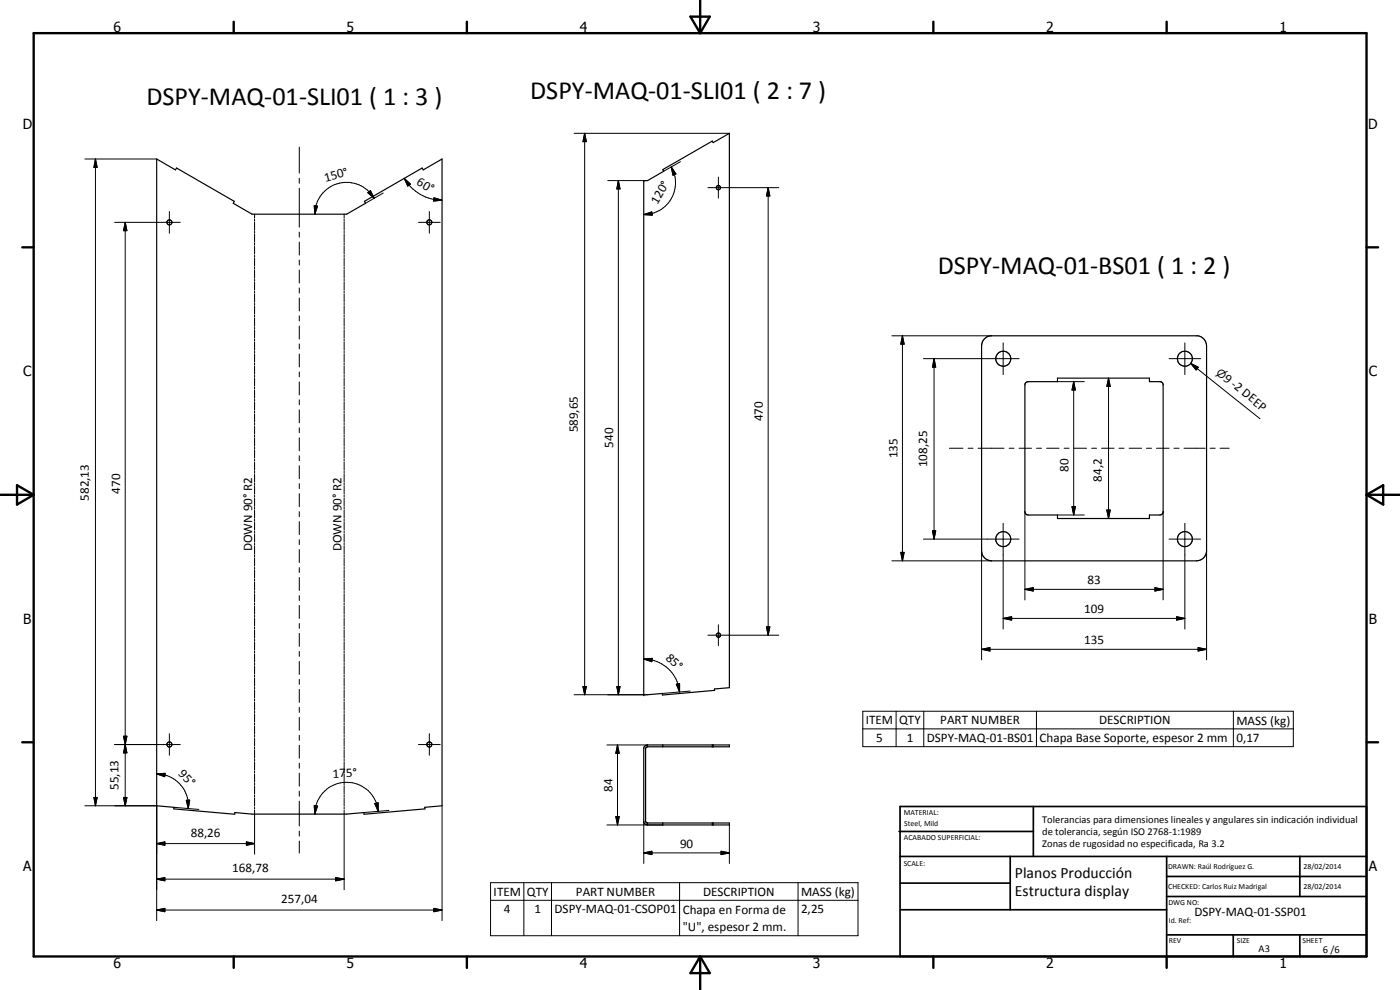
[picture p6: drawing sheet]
<svg xmlns="http://www.w3.org/2000/svg" width="420mm" height="297mm" viewBox="0 0 420 297" stroke-linecap="round" stroke-linejoin="round" font-family="sans-serif">
<g fill="none" stroke="#000" stroke-width=".35">
<path d="M47 47.7l5.7 3.3 .3-.6 17.3 10-.3 .6 5.6 3.3h28.4l5.7-3.3-.3-.6 17.3-10 .3 .6 5.7-3.3v194.1l-5.2 .4v.5l-18.2 1.6-.1-.5-5.2 .5h-28.4l-5.1-.5-.1 .5-18.3-1.6 .1-.5-5.2-.4zM193.2 54.2h1.1l4.9-2.8-.3-.5 14.9-8.6 .2 .5 4.9-2.8v166.3l-4.5 .4v.4l-15.6 1.4v-.4l-5.6 .3zM295.5 101.6l.6-.5 1.1-.3h62.3a3.1 3.1 0 0 1 2.6 3v61.5a3 3 0 0 1-3 3h-61.5a3 3 0 0 1-3-3v-61.5l.2-1.2zM308 114.7l.6-.2h8.8v-1h27.6v1h3.1l.8 .4 .2 .4v38.4l-.2 .4-.8 .4h-3.1v1.1h-27.6v-1.1h-8.8l-.6-.2-.4-.8v-38zM194.3 223.5h24.6v.6h-24.6M194.3 224.1l-.6 .6v21.7l.3 .4 24.9 .1v.6h-24.6M194.3 223.5l-.7 .3-.4 .6v22.2l.4 .7 .7 .2M194.3 223.5v.6M198.9 223.5v.6M213.8 223.5v.6M214 223.5v.6M194.3 246.9v.6"/>
<path d="M198.9 246.9v.6M213.8 246.9v.6M214 246.9v.6"/>
<circle cx="215.6" cy="56.3" r=".64"/>
<circle cx="50.8" cy="66.7" r=".76"/>
<circle cx="128.8" cy="66.7" r=".75"/>
<circle cx="301.1" cy="107.6" r="2.24"/>
<circle cx="355.6" cy="107.7" r="2.25"/>
<circle cx="301.1" cy="161.8" r="2.25"/>
<circle cx="355.6" cy="161.8" r="2.26"/>
<circle cx="215.6" cy="190.6" r=".64"/>
<circle cx="50.8" cy="223.4" r=".76"/>
<circle cx="128.8" cy="223.4" r=".76"/>
</g>
<g fill="#000">
<circle cx="193.2" cy="54.2" r=".18"/>
<circle cx="193.2" cy="208.4" r=".18"/>
</g>
<g fill="none" stroke="#000" stroke-width=".3">
<path d="M25.5 47.7h21.5M28.6 47.7l.6 2.5h-1zM28.6 47.7v194.1M89.8 44.2v7.7M89.8 53.5v1.5M89.8 56.5v11.7M110.4 57.8l.8-.6 1.1 2.3zM112.3 59.5a9.8 9.8 0 0 0-5.3-4.3 9.6 9.6 0 0 0-12.2 6.6l-.3 2.5M115 57.9l-5.3 3.1M121.3 53.5l1.9 1.7-.8 .6zM121.3 53.5a13.3 13.3 0 0 0 11.4 6.6M130.2 59.4l2.5 .7-2.6 .2z"/>
<path d="M172.3 40h46.6M175.5 40l.5 2.5h-1zM175.5 40v168.4M182.4 54.2h10.8M185.6 54.2l.5 2.5h-1zM185.6 54.2v154.2M201.5 50.1l1.3 2.1-.8 .4zM201.5 50.1a9.4 9.4 0 0 1 1 6.7 9.4 9.4 0 0 1-9.3 7.6M204.2 48.5l-5 2.9M212.5 56.3h21.2M215.6 53.1v6.3M230.5 56.3l.5 2.5h-1z"/>
<path d="M230.5 56.3v134.3M34.4 66.7h19.7M37.6 66.7l.5 2.5h-1zM37.6 66.7v175.1M50.8 63.5v6.5M76.4 64.3v1.1M76.4 65.8v.6M76.4 66.7v2.4M76.4 69.4v.6M76.4 70.3v2.4M76.4 72.9v.7M76.4 73.9v2.3"/>
<path d="M76.4 76.6v.6M76.4 77.5v2.4M89.8 69.6v1.6M89.8 72.6v3.9M89.8 78v1.5M94.3 61.7l1 .1-.8 2.5zM103.3 64.3v1.1M103.3 65.8v.6M103.3 66.7v2.4M103.3 69.4v.6M103.3 70.3v2.4M103.3 72.9v.7"/>
<path d="M103.3 73.9v2.3M103.3 76.6v.6M103.3 77.5v2.4M125.6 66.7h6.5M128.9 63.5v6.5M193.2 64.4l2.4-.8 .1 1zM76.4 80.2v.6M76.4 81.1v2.4M76.4 83.8v.6M76.4 84.7v2.3M76.4 87.4v.6M76.4 88.3v2.4"/>
<path d="M76.4 91v.6M76.4 91.9v2.4M76.4 94.6v.6M76.4 95.5v2.4M76.4 98.2v.6M76.4 99.1v2.4M89.8 81v3.9M89.8 86.4v1.5M89.8 89.4v3.9M89.8 94.8v1.5M89.8 97.8v3.9M103.3 80.2v.6"/>
<path d="M103.3 81.1v2.4M103.3 83.8v.6M103.3 84.7v2.3M103.3 87.4v.6M103.3 88.3v2.4M103.3 91v.6M103.3 91.9v2.4M103.3 94.6v.6M103.3 95.5v2.4M103.3 98.2v.6M103.3 99.1v2.4M76.4 101.8v.6"/>
<path d="M76.4 102.7v2.4M76.4 105.4v.6M76.4 106.3v2.4M76.4 109v.6M76.4 109.9v2.4M76.4 112.6v.6M76.4 113.5v2.4M76.4 116.2v.6M76.4 117.1v2.4M76.4 119.8v.6M89.8 103.2v1.5M89.8 106.2v3.9"/>
<path d="M89.8 111.6v1.5M89.8 114.6v3.9M89.8 120v1.5M103.3 101.8v.6M103.3 102.7v2.4M103.3 105.4v.6M103.3 106.3v2.4M103.3 109v.6M103.3 109.9v2.4M103.3 112.6v.6M103.3 113.5v2.4M103.3 116.2v.6"/>
<path d="M103.3 117.1v2.4M103.3 119.8v.6M267.7 100.8h29.9M270.8 100.8l.5 2.5h-1zM270.8 100.8v67.5M277.1 107.6h28.7M280.3 107.6l.5 2.6h-.9zM280.3 107.6v54.2M301.1 102.9v9.5M317.4 114.5h8M322.2 114.5l.5 2.5h-1zM322.2 114.5v40"/>
<path d="M332.7 113.5l.5 2.5h-1zM332.7 113.5v42.1M350.8 107.6h9.5M355.6 102.9v9.5M357.3 109l2.3 1.2-.6 .8zM357.3 109l20.9 16.6M76.4 120.6v2.5M76.4 123.4v.6M76.4 124.2v2.5M76.4 127v.6M76.4 127.9v2.4M76.4 130.6v.6"/>
<path d="M76.4 131.4v2.5M76.4 134.2v.5M76.4 135v2.5M76.4 137.8v.5M76.4 138.7v2.4M89.8 123v3.9M89.8 128.4v1.4M89.8 131.4v3.9M89.8 136.7v1.5M89.8 139.7v3.9M103.3 120.6v2.5M103.3 123.4v.6"/>
<path d="M103.3 124.2v2.5M103.3 127v.6M103.3 127.9v2.4M103.3 130.6v.6M103.3 131.4v2.5M103.3 134.2v.5M103.3 135v2.5M103.3 137.8v.5M103.3 138.7v2.4M284.9 134.5h4.1M290.5 134.5h1.5M293.5 134.5h7.8"/>
<path d="M302.8 134.5h1.5M305.8 134.5h3.8M311.1 134.5h1.5M314.1 134.5h3.7M319.4 134.5h1.4M322.4 134.5h3.7M327.6 134.5h1.5M330.6 134.5h3.7M335.8 134.5h1.5M338.9 134.5h3.7M344.1 134.5h1.5M347.1 134.5h3.7"/>
<path d="M352.3 134.5h1.6M355.3 134.5h6.4M363.2 134.5h1.5M366.2 134.5h2.7M76.4 141.4v.6M76.4 142.3v2.4M76.4 144.9v.7M76.4 145.8v2.5M76.4 148.6v.5M76.4 149.5v2.4M76.4 152.1v.7M76.4 153.1v2.3"/>
<path d="M76.4 155.7v.7M76.4 156.7v2.3M76.4 159.4v.6M89.8 145.1v1.5M89.8 148.1v3.9M89.8 153.5v1.5M89.8 156.5v3.9M103.3 141.4v.6M103.3 142.3v2.4M103.3 144.9v.7M103.3 145.8v2.5M103.3 148.6v.5"/>
<path d="M103.3 149.5v2.4M103.3 152.1v.7M103.3 153.1v2.3M103.3 155.7v.7M103.3 156.7v2.3M103.3 159.4v.6M279.9 159.3h.9l-.5 2.5zM301.1 157v31.7M307.6 153.5v26.5M317.4 154.5h8M321.7 152h1l-.5 2.5zM332.2 153h1l-.5 2.6z"/>
<path d="M349.1 153.5v26.5M355.6 157v31.7M76.4 160.3v2.4M76.4 163v.6M76.4 163.9v2.4M76.4 166.5v.7M76.4 167.5v2.3M76.4 170.2v.6M76.4 171.1v2.4M76.4 173.8v.6M76.4 174.7v2.4M76.4 177.4v.6"/>
<path d="M76.4 178.3v2.3M89.8 161.9v1.5M89.8 164.9v3.9M89.8 170.3v1.5M89.8 173.3v3.9M89.8 178.7v1.5M103.3 160.3v2.4M103.3 163v.6M103.3 163.9v2.4M103.3 166.5v.7M103.3 167.5v2.3M103.3 170.2v.6"/>
<path d="M103.3 171.1v2.4M103.3 173.8v.6M103.3 174.7v2.4M103.3 177.4v.6M103.3 178.3v2.3M267.7 168.3h29.9M270.3 165.7h1l-.5 2.6zM277.1 161.8h28.7M294.6 165.3v32.7M307.6 176.8l2.5-.5v1zM307.6 176.8h41.5M346.6 176.3l2.5 .5-2.5 .5z"/>
<path d="M350.8 161.8h9.5M362.1 165.3v32.7M76.4 181v.6M76.4 181.9v2.4M76.4 184.6v.6M76.4 185.5v2.4M76.4 188.2v.6M76.4 189.1v2.4M76.4 191.8v.6M76.4 192.7v2.4M76.4 195.4v.6M76.4 196.3v2.4"/>
<path d="M76.4 199v.6M76.4 199.9v2.4M89.8 181.7v3.8M89.8 187.1v1.5M89.8 190v3.9M89.8 195.5v1.4M89.8 198.5v3.9M103.3 181v.6M103.3 181.9v2.4M103.3 184.6v.6M103.3 185.5v2.4M103.3 188.2v.6"/>
<path d="M103.3 189.1v2.4M103.3 191.8v.6M103.3 192.7v2.4M103.3 195.4v.6M103.3 196.3v2.4M103.3 199v.6M103.3 199.9v2.4M193.2 197.7l2.5-.2-.1 1zM193.2 197.7a11 11 0 0 1 7.3 2.9 10.9 10.9 0 0 1 3.5 7M212.5 190.6h21.2M215.6 187.5v6.2M230 188.1h1l-.5 2.5z"/>
<path d="M294.6 194.8l2.5-.5v1zM294.6 194.8h67.5M301.1 185.5l2.5-.5v1.1zM301.1 185.5h54.5M353.1 185l2.5 .5-2.5 .6zM359.6 194.3l2.5 .5-2.5 .5zM76.4 202.6v.6M76.4 203.5v2.4M76.4 206.2v.6M76.4 207.1v2.4M76.4 209.8v.6M76.4 210.7v2.4"/>
<path d="M76.4 213.4v.6M76.4 214.2v2.5M76.4 217v.6M76.4 217.8v2.5M89.8 203.8v1.6M89.8 206.8v3.9M89.8 212.2v1.5M89.8 215.2v3.9M103.3 202.6v.6M103.3 203.5v2.4M103.3 206.2v.6M103.3 207.1v2.4"/>
<path d="M103.3 209.8v.6M103.3 210.7v2.4M103.3 213.4v.6M103.3 214.2v2.5M103.3 217v.6M103.3 217.8v2.5M172.3 208.4h20.9M175 206h1l-.5 2.4zM185.1 206h1l-.5 2.4zM203 205.3l1-.2v2.5zM207.1 207.3l-8.3 .8M258.9 213.4h129.2v10.6h-129.2z"/>
<path d="M258.9 218.7h129.2M268.9 213.4v10.6M277.2 213.4v10.6M311.1 213.4v10.6M370.2 213.4v10.6M28.2 239.3h1l-.6 2.5zM34.4 223.4h19.7M37.1 220.9h1l-.5 2.5zM37.1 239.3h1l-.5 2.5zM37.1 220.9l1 5h-1l1-5zM37.6 223.4l.5 2.5h-1zM47 232.2l2.6-.2-.2 1z"/>
<path d="M47 232.2a9.4 9.4 0 0 1 5.7 1.9 9.3 9.3 0 0 1 3.7 6l.1 2.5M50.8 220.1v6.5M76.4 220.6v.5M76.4 221.5v2.4M76.4 224.2v.6M76.4 225v2.5M76.4 227.8v.5M76.4 228.6v2.5M76.4 231.4v.5M76.4 232.3v2.4M76.4 234.9v.7M76.4 235.9v2.4"/>
<path d="M76.4 238.5v.7M76.4 239.4v2.5M89.8 220.6v1.5M89.8 223.6v3.9M89.8 229v1.5M89.8 232v3.9M89.8 237.4v1.5M103.3 220.6v.5M103.3 221.5v2.4M103.3 224.2v.6M103.3 225v2.5M103.3 227.8v.5"/>
<path d="M103.3 228.6v2.5M103.3 231.4v.5M103.3 232.3v2.4M103.3 234.9v.7M103.3 235.9v2.4M103.3 238.5v.7M103.3 239.4v2.5M125.6 223.4h6.5M128.9 220.1v6.5M182.1 223.5h12.2M185.3 223.5l.5 2.5h-1zM185.3 223.5v24"/>
<path d="M25.5 241.8h21.5v34.4M47 253.1l2.5-.5v1zM47 253.1h29.4M52.2 242.2l7.5 .7M55.9 240.1h1l-.4 2.5zM73.9 252.6l2.5 .5-2.5 .5zM76.4 242.2v.5M76.4 243.1v13.2M89.8 240.4v7.4M89.8 249.3v1.6M89.8 252.3v3.6M94.3 241.7l1 .2-.8 2.4z"/>
<path d="M103.3 242.2v.5M103.3 243.1v23.9M112.5 241.1l1-.2v2.6zM113.5 243.5a10.1 10.1 0 0 0-2.5-5.7 9.6 9.6 0 0 0-16.2 4l-.3 2.5M116.7 243.2l-7.5 .6M132.7 241.8v34.4M182.1 247.5h16.8M184.8 245h1l-.5 2.5zM193.2 255.9l2.5-.5v1zM193.2 255.9h25.7M193.2 246.4v12.7M216.4 255.4l2.5 .5-2.5 .5z"/>
<path d="M218.9 247.5v11.6M47 263.8l2.5-.5v1zM47 273l2.5-.5v1.1zM47 263.8h56.3M47 273h85.7M100.7 263.3l2.6 .5-2.6 .5zM130.2 272.5l2.5 .5-2.5 .6zM147.2 264.8h110.3v16h-110.3zM147.2 270.1h110.3M157.2 264.8v16M165.5 264.8v16M204 264.8v16"/>
<path d="M239.5 264.8v16"/>
</g>
<g fill="none" stroke="#000" stroke-width=".71">
<path d="M10.1 9.9h400v277.1h-400zM70.1 6.5v3.4M140.1 6.5v3.4M207.2 5h5.8l-2.9 4.9zM210.1 0v9.9M280.1 6.5v3.4M350.1 6.5v3.4M6.7 74.2h3.4M410.1 74.2h3.5M.1 148.5h10M5.1 145.6l5 2.9-5 2.9zM410.1 148.5h10"/>
<path d="M410.1 148.5l5-2.9v5.8zM6.7 222.7h3.4M410.1 222.7h3.5M70.1 287v3.4M140.1 287v3.4M210.1 287v10M210.1 287l2.9 5h-5.8zM280.1 287v3.4M350.1 287v3.4"/>
</g>
<g fill="none" stroke="#000" stroke-width=".51">
<path d="M269.8 249.5h40.3M270.1 242h140v45h-140zM270.1 257h140M303.2 257v16M310.1 242v15M350.1 257v30M390.1 257v12M270.1 265h33.1M270.1 273h80M350.1 269h60M350.1 263h60M350.1 280.5h60"/>
<path d="M370.1 280.5v6.5M390.1 280.5v6.5"/>
</g>
<g fill="#000">
<path d="M28.6 47.7l.6 2.5h-1zM110.4 57.8l.8-.6 1.1 2.3zM121.3 53.5l1.9 1.7-.8 .6zM175.5 40l.5 2.5h-1zM185.6 54.2l.5 2.5h-1zM201.5 50.1l1.3 2.1-.8 .4zM230.5 56.3l.5 2.5h-1zM37.6 66.7l.5 2.5h-1zM94.3 61.7l1 .1-.8 2.5zM130.2 59.4l2.5 .7-2.6 .2zM193.2 64.4l2.4-.8 .1 1zM270.8 100.8l.5 2.5h-1z"/>
<path d="M280.3 107.6l.5 2.6h-.9zM322.2 114.5l.5 2.5h-1zM332.7 113.5l.5 2.5h-1zM357.3 109l2.3 1.2-.6 .8zM279.9 159.3h.9l-.5 2.5zM321.7 152h1l-.5 2.5zM332.2 153h1l-.5 2.6zM270.3 165.7h1l-.5 2.6zM307.6 176.8l2.5-.5v1zM346.6 176.3l2.5 .5-2.5 .5zM193.2 197.7l2.5-.2-.1 1zM230 188.1h1l-.5 2.5z"/>
<path d="M294.6 194.8l2.5-.5v1zM301.1 185.5l2.5-.5v1.1zM353.1 185l2.5 .5-2.5 .6zM359.6 194.3l2.5 .5-2.5 .5zM175 206h1l-.5 2.4zM185.1 206h1l-.5 2.4zM203 205.3l1-.2v2.5zM28.2 239.3h1l-.6 2.5zM37.1 220.9h1l-.5 2.5zM37.1 239.3h1l-.5 2.5zM37.6 223.4l.5 2.5h-1zM47 232.2l2.6-.2-.2 1z"/>
<path d="M185.3 223.5l.5 2.5h-1zM47 253.1l2.5-.5v1zM55.9 240.1h1l-.4 2.5zM73.9 252.6l2.5 .5-2.5 .5zM94.3 241.7l1 .2-.8 2.4zM112.5 241.1l1-.2v2.6zM184.8 245h1l-.5 2.5zM193.2 255.9l2.5-.5v1zM216.4 255.4l2.5 .5-2.5 .5zM47 263.8l2.5-.5v1zM47 273l2.5-.5v1.1zM100.7 263.3l2.6 .5-2.6 .5z"/>
<path d="M130.2 272.5l2.5 .5-2.5 .6z"/>
</g>
<g font-size="7.9">
<text x="159.1" y="29.7">DSPY-MAQ-01-SLI01 ( 2 : 7 )</text>
<text x="43.9" y="31.6">DSPY-MAQ-01-SLI01 ( 1 : 3 )</text>
<text x="281.4" y="82.2">DSPY-MAQ-01-BS01 ( 1 : 2 )</text>
</g>
<g font-size="4.7">
<text x="304.6" y="263.5">Planos Producción</text>
<text x="304.6" y="268.9">Estructura display</text>
</g>
<g font-size="4.2">
<text x="34" y="9.6">6</text>
<text x="104" y="9.6">5</text>
<text x="174" y="9.6">4</text>
<text x="244" y="9.6">3</text>
<text x="314" y="9.6">2</text>
<text x="384" y="9.6">1</text>
<text x="6.8" y="38.7">D</text>
<text x="410.6" y="38.7">D</text>
<text x="7" y="112.9">C</text>
<text x="410.8" y="112.9">C</text>
<text x="7" y="187.1">B</text>
<text x="410.8" y="187.1">B</text>
<text x="7" y="261.4">A</text>
<text x="410.8" y="261.4">A</text>
<text x="34" y="290.4">6</text>
<text x="104" y="290.4">5</text>
<text x="174" y="290.4">4</text>
<text x="244" y="290.4">3</text>
<text x="314" y="290.4">2</text>
<text x="384" y="290.4">1</text>
</g>
<g font-size="3.9">
<text x="97.7" y="54.5" transform="rotate(-15 97.7 54.5)">150°</text>
<text x="124.8" y="55.3" transform="rotate(30 124.8 55.3)">60°</text>
<text x="197.3" y="61.5" transform="rotate(-60 197.3 61.5)">120°</text>
<text x="367" y="114" transform="rotate(39 367 114)">9 -2 DEEP</text>
<text x="173.4" y="129.8" transform="rotate(-90 173.4 129.8)">589,65</text>
<text x="229" y="126.4" transform="rotate(-90 229 126.4)">470</text>
<text x="184.1" y="134.4" transform="rotate(-90 184.1 134.4)">540</text>
<text x="269.3" y="137.5" transform="rotate(-90 269.3 137.5)">135</text>
<text x="278.2" y="140.2" transform="rotate(-90 278.2 140.2)">108,25</text>
<text x="320.7" y="141.6" transform="rotate(-90 320.7 141.6)">80</text>
<text x="36.1" y="148.1" transform="rotate(-90 36.1 148.1)">470</text>
<text x="330.7" y="144.5" transform="rotate(-90 330.7 144.5)">84,2</text>
<text x="26.6" y="150.2" transform="rotate(-90 26.6 150.2)">582,13</text>
<text x="75.6" y="165.4" transform="rotate(-90 75.6 165.4)">DOWN 90° R2</text>
<text x="102.5" y="165.4" transform="rotate(-90 102.5 165.4)">DOWN 90° R2</text>
<text x="326.3" y="175.3">83</text>
<text x="325.4" y="184">109</text>
<text x="199.6" y="197.7" transform="rotate(42 199.6 197.7)">85°</text>
<text x="325.4" y="193.3">135</text>
<text x="259.8" y="217.3">ITEM</text>
<text x="269.9" y="217.3">QTY</text>
<text x="282.2" y="217.3">PART NUMBER</text>
<text x="329.9" y="217.3">DESCRIPTION</text>
<text x="371" y="217.4">MASS (kg)</text>
<text x="263" y="222.6">5</text>
<text x="272.1" y="222.6">1</text>
<text x="278.1" y="222.6">DSPY-MAQ-01-BS01</text>
<text x="312" y="222.7">Chapa Base Soporte, espesor 2 mm</text>
<text x="371" y="222.6">0,17</text>
<text x="53.4" y="232.3" transform="rotate(48 53.4 232.3)">95°</text>
<text x="99.9" y="233.3" transform="rotate(-2 99.9 233.3)">175°</text>
<text x="35.5" y="237.1" transform="rotate(-90 35.5 237.1)">55,13</text>
<text x="183.8" y="237.5" transform="rotate(-90 183.8 237.5)">84</text>
<text x="57.3" y="251">88,26</text>
<text x="204.1" y="254.4">90</text>
<text x="69.7" y="261.7">168,78</text>
<text x="148.2" y="268.7">ITEM</text>
<text x="158.1" y="268.8">QTY</text>
<text x="172.8" y="268.7">PART NUMBER</text>
<text x="211" y="268.8">DESCRIPTION</text>
<text x="240.4" y="268.9">MASS (kg)</text>
<text x="84.4" y="270.9">257,04</text>
<text x="151.2" y="274.1">4</text>
<text x="160.4" y="274.1">1</text>
<text x="166.4" y="274.1">DSPY-MAQ-01-CSOP01</text>
<text x="204.9" y="274.2">Chapa en Forma de</text>
<text x="240.4" y="274.1">2,25</text>
<text x="358.5" y="275">DSPY-MAQ-01-SSP01</text>
<text x="204.9" y="279.4">&quot;U&quot;, espesor 2 mm.</text>
</g>
<text font-size="3.3" x="364.8" y="112.2" transform="rotate(39 364.8 112.2)">n</text>
<g font-size="3.1">
<text x="312.7" y="246.8">Tolerancias para dimensiones lineales y angulares sin indicación individual</text>
<text x="312.7" y="250.4">de tolerancia, según ISO 2768-1:1989</text>
<text x="312.7" y="254">Zonas de rugosidad no especificada, Ra 3.2</text>
<text x="377.7" y="285.6">A3</text>
<text x="397" y="285.9">6 /6</text>
</g>
<g font-size="2.4">
<text x="271.2" y="244.4">MATERIAL:</text>
<text x="271.3" y="252">ACABADO SUPERFICIAL:</text>
<text x="271.4" y="247.9">Steel, Mild</text>
<text x="271.2" y="259.7">SCALE:</text>
<text x="350.6" y="260.8">DRAWN: Raúl Rodríguez G.</text>
<text x="391.2" y="260.6">28/02/2014</text>
<text x="350.6" y="266.9">CHECKED: Carlos Ruiz Madrigal</text>
<text x="391.2" y="266.7">28/02/2014</text>
<text x="350.6" y="271.4">DWG NO:</text>
<text x="350.8" y="276.9">Id. Ref:</text>
<text x="350.8" y="282.8">REV</text>
<text x="371.2" y="282.9">SIZE</text>
<text x="390.9" y="282.9">SHEET</text>
</g>
</svg>
